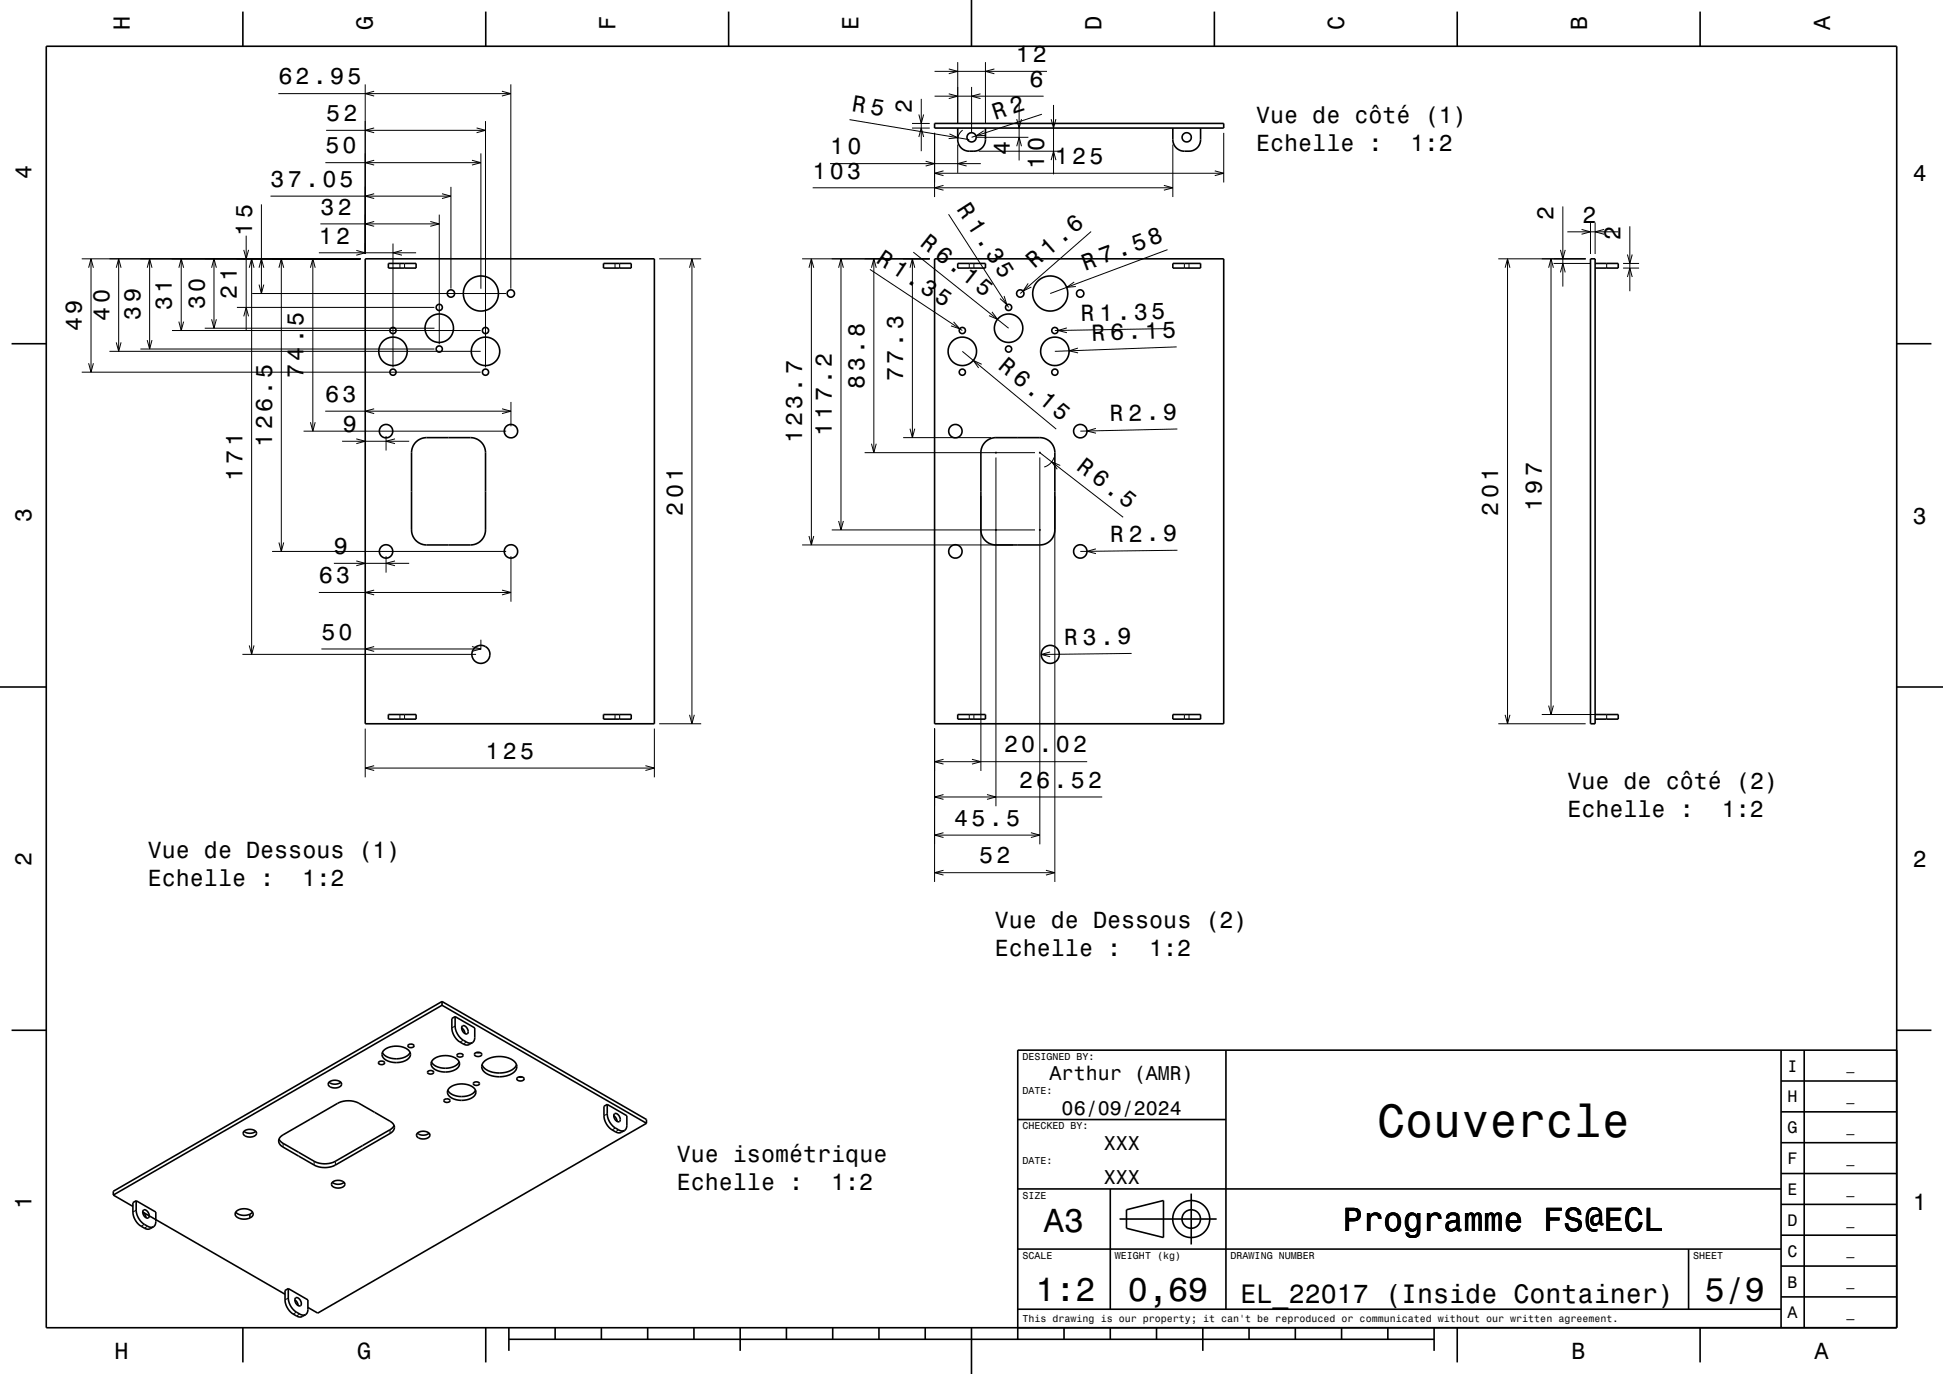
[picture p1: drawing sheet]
<svg xmlns="http://www.w3.org/2000/svg" width="420mm" height="297mm" viewBox="0 0 420 297" stroke-linecap="round" stroke-linejoin="round" font-family="sans-serif">
<g fill="none" stroke="#000" stroke-width=".22">
<path d="M78.9 18.2v36.7M80.9 19.7l-2 .5 2 .6M108.5 19.7l1.9 .5-1.9 .6M110.4 18.2v44.2M202 15.4h24.3M205.1 14.9l1.9 .5-1.9 .5M207 13.4v13.2M210 18.8v9.8M213 13.4v13.2M215 14.9l-2 .5 2 .5M60.2 20.2h50.2M70.3 35.2h33.6"/>
<path d="M70.5 28.2h34.4M80.9 34.6l-2 .6 2 .5M80.9 27.7l-2 .5 2 .5M102 34.6l1.9 .6-1.9 .5M103 27.7l1.9 .5-1.9 .5M103.9 33.2v29.2M104.9 26.2v53.2M179.4 35.4h32.6M183.6 25.9l25.9 4.3M197.1 27.7h3.9M197.1 26.7h3.9M198.6 29.6l.5-1.9 .6 1.9"/>
<path d="M198.6 24.8l.5 1.9 .6-1.9M199.1 21.4v11.3M200.1 34.9l1.9 .5-1.9 .5M202 28.7v13.9M202 37.5h62.5M202 20.8h23.6M204 36.9l-2 .6 2 .5M205.1 20.3l1.9 .5-1.9 .5M205.2 28.9l1.9 .9-2 .2M207 31.2v6.2M208.1 28.1a2.5 2.5 0 0 0-1.1 2.1M209 34.9l-2 .5 2 .5"/>
<path d="M211.1 29.7h11.2M211.6 32.7h18.1M212 20.3l-2 .5 2 .5M212.6 28.3l-1.6 1.1 2-.1M219.8 25.8l.5 1.9 .5-1.9M219.8 31.6l.5-1.9 .5 1.9M220.3 22.7v12M225.2 24.7l-15.2 5M227.2 25.8l.5 1.9 .6-1.9M227.2 34.6l.5-1.9 .6 1.9M227.7 22.7v15M253.5 31.2v11.4"/>
<path d="M262.6 36.9l1.9 .6-1.9 .5M264.5 28.7v10.8M17.7 55.9h60.2M19.2 57.9l.5-2 .5 2M19.7 55.9v24.5M25.1 57.9l.6-2 .5 2M25.7 55.9v20M31.8 57.9l.5-2 .6 2M32.3 55.9v19.5M38.7 57.9l.5-2 .5 2M39.2 55.9v15.5M45.7 57.9l.6-2 .5 2"/>
<path d="M46.3 55.9v15M52.7 54l.5 1.9 .5-1.9M53.2 50.9v20.5M53.9 57.9l.5-2 .5 2M54.4 55.9v85.5M56 57.9l.5-2 .5 2M56.5 44.2v19.2M58.5 42.4h39M60.3 57.9l.5-2 .5 2M60.8 55.9v63.3M67.1 57.9l.5-2 .5 2M67.6 55.9v37.3"/>
<path d="M68.9 54.6h21M69.3 48.4h25.7M77 54.1l1.9 .5-1.9 .6M80.9 47.9l-2 .5 2 .5M80.9 41.9l-2 .5 2 .5M84.9 52.6v26.8M86.4 56.9v1M86.9 54.1l-2 .5 2 .6M87.5 56.9v1M93 47.9l2 .5-2 .5M95 46.4v28M95.5 41.9l2 .5-2 .5"/>
<path d="M97.5 40.4v22M132.9 56.9v1M133.9 56.9v1M142.5 55.9h9.1M149 57.9l.6-2 .5 2M149.6 55.9v100.5M173.4 55.9h27.6M174.9 57.9l.5-2 .5 2M175.4 55.9v61.9M175.7 40.6h77.8M181.3 57.9l.5-2 .5 2M181.8 55.9v58.6"/>
<path d="M188 58.2l20 13.2M188.4 57.9l.5-2 .5 2M188.9 55.9v41.9M196.7 57.9l.5-2 .5 2M197.2 55.9v38.7M197.4 54.5l20.6 16.4M204 40.1l-2 .5 2 .5M205 46.3l13 20.1M209.5 56.9v1M210.5 56.9v1M235.9 50.1l-15.4 13.3M251.6 40.1l1.9 .5-1.9 .5"/>
<path d="M252.4 54l-25.4 9.4M256 56.9v1M257 56.9v1M323.9 55.9h18.9M325.4 57.9l.5-2 .5 2M325.9 55.9v100.5M334.8 57.9l.5-2 .5 2M335.3 55.9v98.5M335.8 56.9h8M337.3 54l.5 1.9 .5-1.9M337.3 58.9l.5-2 .5 2M337.8 44.6v17.3"/>
<path d="M338.8 50.1h11M341.9 49.6l1.9 .5-1.9 .5M343.8 48.1v6.8M344.8 48.1v6.8M346.7 49.6l-1.9 .5 1.9 .5M347.3 56.9v1M350.8 56.9h3.5M350.8 57.9h3.5M351.8 59.9l.5-2 .5 2M351.8 55l.5 1.9 .5-1.9M352.3 48.9v14M19.2 78.5l.5 1.9 .5-1.9"/>
<path d="M23.7 75.9h80.2M25.1 74l.6 1.9 .5-1.9M30.3 75.4h63.6M31.8 73.5l.5 1.9 .6-1.9M37.2 71.4h66.7M38.7 69.5l.5 1.9 .5-1.9M44.3 70.9h49.6M45.7 69l.6 1.9 .5-1.9M51.2 66.4h42.7M52.7 68.4l.5-2 .5 2M54.5 63.4h54.9M56 61.5l.5 1.9 .5-1.9"/>
<path d="M206.1 69.6l1.4 1.5-1.9-.7M208 75.9l20.3 16.9M212.2 78.7l-1.8-.8 1.1 1.6M214.4 67.4l1.2 1.6-1.8-.8M217 64l.7 1.9-1.5-1.4M222.3 61.3l-1.2 1.6 1.8-.9M230.6 70.9l-1.9 .5 1.9 .5M232.2 61l-1.6 1.1 2-.2M233 75.2l-1.9 .6 1.9 .5M252 71l-24 .4M254.4 75l-26.4 .9M17.7 80.4h86.2"/>
<path d="M65.6 93.2h43.8M67.1 91.3l.5 1.9 .5-1.9M70.3 88.9h40.1M73.9 95.4h14.5M77 94.9l1.9 .5-1.9 .5M80.9 88.4l-2 .5 2 .5M83.4 94.2v3.2M85.4 94.9l-2 .5 2 .5M108.5 88.4l1.9 .5-1.9 .5M110.4 86.9v5.3M186.9 97.8h36.8M188.4 95.9l.5 1.9 .5-1.9"/>
<path d="M195.2 94.6h19M196.7 92.7l.5 1.9 .5-1.9M215.3 98.9v75.4M224.8 98.9v83.6M224.8 97.8l18 14M227.9 98.9l-.9 1.3-1.3 .8M236.9 92.6l-1.9 .6 1.9 .4M254.5 92.7l-21 .5M58.8 119.2h50.6M60.3 117.3l.5 1.9 .5-1.9M173.4 117.8h45.6M174.9 115.9l.5 1.9 .5-1.9"/>
<path d="M179.8 114.5h43.9M181.3 112.6l.5 1.9 .5-1.9M212 107.2v59.4M228 107.2v83.4M229.2 100.6l-1.9-.8 1.2 1.6M236.9 118.6l-1.9 .6 1.9 .5M254.5 118.9l-21 .3M53.9 139.5l.5 1.9 .5-1.9M68.9 128.1h41.5M72.2 121.8h16.2M77 121.2l1.9 .6-1.9 .5M80.9 127.6l-2 .5 2 .5"/>
<path d="M80.9 139.8l-2 .5 2 .5M83.4 120.2v3.6M85.4 121.2l-2 .6 2 .5M102 139.8l1.9 .5-1.9 .5M103.9 138.3v2.1M108.5 127.6l1.9 .5-1.9 .5M110.4 120.2v9.9M52.4 141.4h50.5M69.5 140.3h34.4M78.9 157.5v10.5M86.4 154.4v1M87.5 154.4v1"/>
<path d="M132.9 154.4v1M133.9 154.4v1M141.4 157.5v10.5M142.5 156.4h9.1M149 154.5l.6 1.9 .5-1.9M202 157.5v33.1M209.5 154.4v1M210.5 154.4v1M227 140.9l-1.9 .6 1.9 .5M244.6 141.2l-19.5 .3M256 154.4v1M257 154.4v1"/>
<path d="M323.9 156.4h18.9M325.4 154.5l.5 1.9 .5-1.9M333.3 154.4h13M334.8 152.5l.5 1.9 .5-1.9M347.3 154.4v1M78.9 166h62.5M80.9 165.5l-2 .5 2 .5M139.5 165.5l1.9 .5-1.9 .5M202 164.6h33M202 172.3h36.3M204 164.1l-2 .5 2 .6M204 171.8l-2 .5 2 .5"/>
<path d="M204 180l-2 .5 2 .5M210.1 164.1l1.9 .5-1.9 .6M213.3 171.8l2 .5-2 .5M222.8 180l2 .5-2 .5M202 180.5h22.8M202 188.6h26M204 188.1l-2 .5 2 .6M226.1 188.1l1.9 .5-1.9 .6M98.4 221.8l-.7 .4M100.1 224.8l-.7 .5M100.9 225.3l-.8 .4M61.2 247.1v.9"/>
<path d="M67.9 251v.8M72.5 251v.8M84.3 244.2v.8M131.3 240.8l-.7 .4M133 243.8l-.7 .4M133.7 244.2l-.7 .4M29.4 261.6l-.7 .4M31.2 264.7l-.7 .4M31.9 265.1l-.7 .4M62.3 280.6l-.7 .4M64.1 283.6l-.7 .4M64.8 284l-.7 .5"/>
</g>
<g fill="none" stroke="#000" stroke-width=".35">
<path d="M10 10h400v277h-400zM52.5 2.5v7.5M105 2.5v7.5M157.5 2.5v7.5M210 0v10M262.5 2.5v7.5M315 2.5v7.5M367.5 2.5v7.5M202 26.7h62.5v1h-62.5zM207 27.7v2.5a2.5 2.5 0 0 0 2.5 2.5h1a2.5 2.5 0 0 0 2.5-2.5v-2.5M253.5 27.7v2.5a2.5 2.5 0 0 0 2.5 2.5h1a2.5 2.5 0 0 0 2.5-2.5v-2.5M78.9 55.9h62.5v100.5h-62.5z"/>
<path d="M84 56.9h5.9v1h-5.9zM130.5 56.9h5.9v1h-5.9zM202 55.9h62.5v100.5h-62.5zM207 56.9h6v1h-6zM253.5 56.9h6v1h-6zM343.8 55.9h1v100.5h-1zM344.8 56.9h5v1h-5M2.5 74.3h7.5M410 74.3h7.5M89.9 95.5l1.1-.7 1-.2h9.7a3.2 3.2 0 0 1 3.2 3.2v16.7a3.2 3.2 0 0 1-3.2 3.3h-9.5a3.2 3.2 0 0 1-3.2-3.3v-16.8l.2-1.2zM213 95.5l.8-.6 1.2-.3h9.8a3.2 3.2 0 0 1 3.2 3.2v16.7a3.2 3.2 0 0 1-3.2 3.3h-9.5a3.2 3.2 0 0 1-3.3-3.3v-16.8l.3-1.2zM0 148.5h10"/>
<path d="M84 154.4h5.9v1h-5.9zM130.5 154.4h5.9v1h-5.9zM207 154.4h6v1h-6zM253.5 154.4h6v1h-6zM344.8 154.4h5v1h-5M410 148.5h10M95.5 216.5l-71 41v.8M95.5 216.5l44.2 25.5v.8M95.5 216.5v.8M95.5 217.3l44.2 25.5M95.5 217.3l-71 41M98.4 219.7l4.2 2.5v2a1.26 1.26 0 0 1-.5 1.2"/>
<path d="M98.4 219.7v2.1a3.9 3.9 0 0 0 1.7 3l.8 .5a1.24 1.24 0 0 0 1.2 .1M98.4 219.7l-.7 .5v2a3.9 3.9 0 0 0 1.7 3.1l.7 .4a1.25 1.25 0 0 0 1.3 .1l.7-.4M2.5 222.7h7.5M71.1 233.9a2.09 2.09 0 0 0 2.6 0M71.2 233.9a1.91 1.91 0 0 1 2.6 .3 1.3 1.3 0 0 1-1.8 .9 .85 .85 0 0 1-.9-1.1zM81.9 229.5a.73 .73 0 0 1 1.2 .3 .76 .76 0 0 1-1.3-.1zM82.7 227.5a4 4 0 0 0 4.8 1l.7-.4 .4-.6M83 227a4.3 4.3 0 0 1 5.6 .3 1.48 1.48 0 0 1-1.3 2.1 4 4 0 0 1-4.6-1.1l-.1-.6zM88.2 225.9a.77 .77 0 0 1 1.3 .3 .78 .78 0 0 1-1.3-.2zM92.5 231.6a.73 .73 0 0 1 1.2 .3 .76 .76 0 0 1-1.3-.2zM93.3 229.5a4 4 0 0 0 4.8 1l.7-.4 .5-.6M93.6 229a4.2 4.2 0 0 1 5.6 .4 1.48 1.48 0 0 1-1.3 2 4 4 0 0 1-4.6-1l-.1-.7z"/>
<path d="M96 237.7a.77 .77 0 0 1 1.3 .3 .78 .78 0 0 1-1.4-.1zM96.8 235.7a4 4 0 0 0 4.9 1l.6-.4 .5-.6M97.2 235.2a4.2 4.2 0 0 1 5.5 .3 1.48 1.48 0 0 1-1.2 2.1 4 4 0 0 1-4.7-1.1l-.1-.7zM98.8 227.9a.78 .78 0 0 1 1.3 .3 .78 .78 0 0 1-1.3-.1zM99.8 222.2l.5 .6 .2 .6M99.9 221.8a.95 .95 0 0 1 1.3 1 .51 .51 0 0 1-.3 .7 .51 .51 0 0 1-.7-.3l-.4-.8zM102.4 234a.73 .73 0 0 1 1.2 .3 .76 .76 0 0 1-1.3-.1zM102.7 227.6a.79 .79 0 0 1 .9-.2 .79 .79 0 0 1 .5 .7 .94 .94 0 0 1-1.6-.2zM103 227.5h.7M104.2 230.2a4.3 4.3 0 0 0 4.7 1.7 3.3 3.3 0 0 0 2.8-1.7M104.6 229.5a5.3 5.3 0 0 1 6.8 .2 1.71 1.71 0 0 1-1.2 2.6 5.2 5.2 0 0 1-5.9-1l-.1-1zM111.9 232.9a.79 .79 0 0 1 .8-.2 .79 .79 0 0 1 .6 .7 .95 .95 0 0 1-1.6-.2z"/>
<path d="M112.1 232.8h.8M131.3 238.7l-.7 .4v2.1a3.9 3.9 0 0 0 1.7 3l.7 .4a1.24 1.24 0 0 0 1.3 .2l.7-.4M131.3 238.7v2.1a3.9 3.9 0 0 0 1.7 3l.7 .4a1.24 1.24 0 0 0 1.3 .2M131.3 238.7l4.2 2.5v2a1.26 1.26 0 0 1-.5 1.2M265 227v56M385 233.7h25M385 227v60M390 227v60M410 222.7h7.5M410 227h-190v62.5M24.5 258.3l4.2 2.5M29.4 259.5v2.1a3.9 3.9 0 0 0 1.8 3.1l.7 .4a1.24 1.24 0 0 0 1.3 .1"/>
<path d="M29.4 259.5l4.3 2.5v2a1.26 1.26 0 0 1-.5 1.2M29.4 259.5l-.7 .5v2a3.9 3.9 0 0 0 1.8 3.1l.7 .4a1.26 1.26 0 0 0 1.3 .1l.7-.4M52.7 244.5a2.08 2.08 0 0 0 2.6 0M52.8 244.5a1.91 1.91 0 0 1 2.6 .3 1.3 1.3 0 0 1-1.8 1 .86 .86 0 0 1-.9-1.2zM60.6 245.8l12.4-7.3a5.1 5.1 0 0 1 4.6 0l6.7 3.9a1.4 1.4 0 0 1 1 1.3 1.4 1.4 0 0 1-1 1.3l-11.8 6.8a5.1 5.1 0 0 1-4.6 0l-6.7-3.8a1.35 1.35 0 0 1-.6-2.2zM71.8 255.6a1.76 1.76 0 0 1 2.7 .4 1.67 1.67 0 0 1-2.9 0zM71.8 255.6a2.07 2.07 0 0 0 2.6 0M85.2 243.3l-.9 .9-11.8 6.8a5.1 5.1 0 0 1-4.6 0l-6.8-3.9-.8-.9M90.2 245a2.07 2.07 0 0 0 2.6 0M90.3 244.9a1.79 1.79 0 0 1 2.6 .5 1.67 1.67 0 0 1-2.9 0zM132.7 241.2l.5 .5 .2 .7M132.8 240.8a.94 .94 0 0 1 1.3 1 .51 .51 0 0 1-.3 .7 .51 .51 0 0 1-.7-.3l-.4-.6z"/>
<path d="M139.7 242.8l-71 41-2.1-1.2M220 257h165M220 242h45M240 257v26M257.5 258v11M385 253.7h25M385 247h25M385 240.3h25M30.9 261.6a.95 .95 0 0 1 1.3 1 .51 .51 0 0 1-.2 .7 .51 .51 0 0 1-.7-.3l-.4-.6zM31.6 263.2l-.2-.6-.5-.6 30.7 17.8M51 262a2.71 2.71 0 0 0 3 .5M51.1 261.8a2.61 2.61 0 0 1 3.6 .4 1.29 1.29 0 0 1-1.5 1.3h-.7a1.38 1.38 0 0 1-1.6-1.3z"/>
<path d="M54 262.5v.8M54.6 262l-.6 .5M62.3 278.5l-.7 .4v2.1a3.9 3.9 0 0 0 1.8 3l.7 .5a1.24 1.24 0 0 0 1.2 .1l.7-.4M62.3 278.5v2.1a3.9 3.9 0 0 0 1.8 3l.7 .4a1.25 1.25 0 0 0 1.2 .2M62.3 278.5l4.3 2.5v2a1.24 1.24 0 0 1-.6 1.2M220 270h165M242 263.5h21M243.5 261.5l8-2v8l-8-2zM365 270v13M385 273.7h25M385 267h25M385 260.3h25"/>
<path d="M52.5 287v7.5M63.7 281l.6 .5 .1 .7M63.8 280.6a.96 .96 0 0 1 1.3 1 .5 .5 0 0 1-.2 .7 .5 .5 0 0 1-.7-.3 1.23 1.23 0 0 1-.4-1.4zM105 287v7.5M110 289.5h200M110 287v5M120 287v2.5M130 287v2.5M140 287v2.5M150 287v2.5M160 287v5M170 287v2.5"/>
<path d="M180 287v2.5M190 287v2.5M200 287v2.5M210 287v10M220 283h165M230 287v2.5M240 287v2.5M250 287v2.5M260 287v5M270 287v2.5M280 287v2.5M290 287v2.5"/>
<path d="M300 287v2.5M310 287v5M315 287v7.5M367.5 287v7.5M385 280.3h25"/>
<circle cx="210" cy="29.7" r="1"/>
<circle cx="256.5" cy="29.7" r="1"/>
<circle cx="84.9" cy="75.9" r="3.1"/>
<circle cx="84.9" cy="71.4" r=".67"/>
<circle cx="94.9" cy="70.9" r="3.1"/>
<circle cx="94.9" cy="66.4" r=".67"/>
<circle cx="94.9" cy="75.4" r=".68"/>
<circle cx="97.5" cy="63.4" r=".8"/>
<circle cx="104" cy="63.4" r="3.8"/>
<circle cx="104.9" cy="71.4" r=".67"/>
<circle cx="104.9" cy="75.9" r="3.1"/>
<circle cx="110.4" cy="63.4" r=".8"/>
<circle cx="208" cy="75.9" r="3.1"/>
<circle cx="208" cy="71.4" r=".67"/>
<circle cx="218" cy="75.4" r=".68"/>
<circle cx="218" cy="66.4" r=".68"/>
<circle cx="218" cy="70.9" r="3.1"/>
<circle cx="220.5" cy="63.4" r=".8"/>
<circle cx="227" cy="63.4" r="3.8"/>
<circle cx="228" cy="71.4" r=".67"/>
<circle cx="228" cy="75.9" r="3.1"/>
<circle cx="233.5" cy="63.4" r=".8"/>
<circle cx="83.4" cy="93.2" r="1.45"/>
<circle cx="84.9" cy="80.4" r=".67"/>
<circle cx="104.9" cy="80.4" r=".68"/>
<circle cx="110.4" cy="93.2" r="1.45"/>
<circle cx="206.5" cy="93.2" r="1.45"/>
<circle cx="208" cy="80.4" r=".67"/>
<circle cx="228" cy="80.4" r=".68"/>
<circle cx="233.5" cy="93.2" r="1.45"/>
<circle cx="83.4" cy="119.2" r="1.45"/>
<circle cx="110.4" cy="119.2" r="1.45"/>
<circle cx="206.5" cy="119.2" r="1.45"/>
<circle cx="233.5" cy="119.2" r="1.45"/>
<circle cx="103.9" cy="141.4" r="1.95"/>
<circle cx="227" cy="141.4" r="1.95"/>
<circle cx="257.5" cy="263.5" r="2"/>
<circle cx="257.5" cy="263.5" r="4"/>
</g>
<g fill="#000">
<path d="M215.1 97.7h.4v.3h-.4z" fill-rule="evenodd"/>
<path d="M224.6 97.7h.4v.3h-.4z" fill-rule="evenodd"/>
<path d="M215.1 114.4h.4v.3h-.4z" fill-rule="evenodd"/>
<path d="M224.6 114.4h.4v.3h-.4z" fill-rule="evenodd"/>
</g>
<text font-size="10.1" x="297.7" y="245.7">Couvercle</text>
<g font-size="7.2">
<text x="225.7" y="266.3">A3</text>
<text x="290.3" y="266.1">Programme FS@ECL</text>
<text x="223.8" y="281.3">1:2</text>
<text x="243.8" y="281.3">0,69</text>
<text x="368.5" y="281.3">5/9</text>
</g>
<text font-size="5.8" x="268.2" y="281.6">EL_22017 (Inside Container)</text>
<g font-size="5.1">
<text x="184" y="23.9" transform="rotate(9 184 23.9)">R 5</text>
<text x="234.6" y="58.5" transform="rotate(-20 234.6 58.5)">R 7.58</text>
<text x="215.5" y="79.6" transform="rotate(40 215.5 79.6)">R 6.15</text>
</g>
<g font-size="5">
<text x="28.1" y="6.5" transform="rotate(-90 28.1 6.5)">H</text>
<text x="80.6" y="6.5" transform="rotate(-90 80.6 6.5)">G</text>
<text x="133.1" y="6.5" transform="rotate(-90 133.1 6.5)">F</text>
<text x="185.6" y="6.5" transform="rotate(-90 185.6 6.5)">E</text>
<text x="238.1" y="6.5" transform="rotate(-90 238.1 6.5)">D</text>
<text x="290.6" y="6.5" transform="rotate(-90 290.6 6.5)">C</text>
<text x="343.1" y="6.5" transform="rotate(-90 343.1 6.5)">B</text>
<text x="395.6" y="6.5" transform="rotate(-90 395.6 6.5)">A</text>
<text x="219.6" y="13.4">12</text>
<text x="60.2" y="18.2">62.95</text>
<text x="222.6" y="18.8">6</text>
<text x="70.5" y="26.2">52</text>
<text x="197.1" y="24.4" transform="rotate(-90 197.1 24.4)">2</text>
<text x="215.1" y="25.9" transform="rotate(-18 215.1 25.9)">R 2</text>
<text x="271.5" y="26.5">Vue de côté (1)</text>
<text x="70.3" y="33.2">50</text>
<text x="179.4" y="33.4">10</text>
<text x="218.3" y="33.5" transform="rotate(-90 218.3 33.5)">4</text>
<text x="228" y="35.5">125</text>
<text x="271.5" y="32.6">Echelle :</text>
<text x="304.9" y="32.6">1:2</text>
<text x="6.8" y="38.7" transform="rotate(-90 6.8 38.7)">4</text>
<text x="58.5" y="40.4">37.05</text>
<text x="175.7" y="38.6">103</text>
<text x="225.7" y="36.4" transform="rotate(-90 225.7 36.4)">10</text>
<text x="413.5" y="39">4</text>
<text x="69.3" y="46.4">32</text>
<text x="206.7" y="45.2" transform="rotate(57 206.7 45.2)">R 1.35</text>
<text x="335.8" y="47.7" transform="rotate(-90 335.8 47.7)">2</text>
<text x="54.5" y="50.9" transform="rotate(-90 54.5 50.9)">15</text>
<text x="68.9" y="52.6">12</text>
<text x="198.7" y="52.9" transform="rotate(38 198.7 52.9)">R 6.15</text>
<text x="342.1" y="48.1">2</text>
<text x="350.3" y="51.9" transform="rotate(-90 350.3 51.9)">2</text>
<text x="189.1" y="56.6" transform="rotate(34 189.1 56.6)">R 1.35</text>
<text x="223.6" y="58.1" transform="rotate(-41 223.6 58.1)">R 1.6</text>
<text x="51.2" y="64.6" transform="rotate(-90 51.2 64.6)">21</text>
<text x="17.7" y="71.6" transform="rotate(-90 17.7 71.6)">49</text>
<text x="23.7" y="69.3" transform="rotate(-90 23.7 69.3)">40</text>
<text x="30.3" y="69.1" transform="rotate(-90 30.3 69.1)">39</text>
<text x="37.2" y="67.1" transform="rotate(-90 37.2 67.1)">31</text>
<text x="44.3" y="66.8" transform="rotate(-90 44.3 66.8)">30</text>
<text x="233.7" y="69.3" transform="rotate(-1 233.7 69.3)">R 1.35</text>
<text x="236" y="73.7" transform="rotate(-2 236 73.7)">R 6.15</text>
<text x="65.6" y="81.7" transform="rotate(-90 65.6 81.7)">74.5</text>
<text x="195.2" y="82.4" transform="rotate(-90 195.2 82.4)">77.3</text>
<text x="70.3" y="86.9">63</text>
<text x="186.9" y="84" transform="rotate(-90 186.9 84)">83.8</text>
<text x="74.1" y="93.4">9</text>
<text x="173.4" y="95.9" transform="rotate(-90 173.4 95.9)">123.7</text>
<text x="179.8" y="94.2" transform="rotate(-90 179.8 94.2)">117.2</text>
<text x="239.9" y="91.1" transform="rotate(-1 239.9 91.1)">R 2.9</text>
<text x="58.8" y="96.6" transform="rotate(-90 58.8 96.6)">126.5</text>
<text x="232.5" y="101.3" transform="rotate(38 232.5 101.3)">R 6.5</text>
<text x="52.4" y="103.9" transform="rotate(-90 52.4 103.9)">171</text>
<text x="6.8" y="112.9" transform="rotate(-90 6.8 112.9)">3</text>
<text x="147.6" y="111.4" transform="rotate(-90 147.6 111.4)">201</text>
<text x="323.9" y="111.4" transform="rotate(-90 323.9 111.4)">201</text>
<text x="333.3" y="110.5" transform="rotate(-90 333.3 110.5)">197</text>
<text x="413.5" y="113.2">3</text>
<text x="72.2" y="119.8">9</text>
<text x="239.9" y="117.1" transform="rotate(-1 239.9 117.1)">R 2.9</text>
<text x="68.9" y="126.1">63</text>
<text x="69.5" y="138.3">50</text>
<text x="230" y="139.4" transform="rotate(-1 230 139.4)">R 3.9</text>
<text x="104.9" y="164">125</text>
<text x="217" y="162.6">20.02</text>
<text x="220.3" y="170.3">26.52</text>
<text x="338.8" y="170.6">Vue de côté (2)</text>
<text x="206.3" y="178.5">45.5</text>
<text x="338.8" y="176.6">Echelle :</text>
<text x="372.2" y="176.6">1:2</text>
<text x="31.9" y="185.6">Vue de Dessous (1)</text>
<text x="6.8" y="187.1" transform="rotate(-90 6.8 187.1)">2</text>
<text x="31.9" y="191.6">Echelle :</text>
<text x="65.3" y="191.6">1:2</text>
<text x="211.6" y="186.6">52</text>
<text x="413.5" y="187.4">2</text>
<text x="215" y="200.6">Vue de Dessous (2)</text>
<text x="215" y="206.6">Echelle :</text>
<text x="248.4" y="206.6">1:2</text>
<text x="146.3" y="251.2">Vue isométrique</text>
<text x="146.3" y="257.2">Echelle :</text>
<text x="179.7" y="257.2">1:2</text>
<text x="6.8" y="261.3" transform="rotate(-90 6.8 261.3)">1</text>
<text x="413.5" y="261.6">1</text>
<text x="24.7" y="293.8">H</text>
<text x="77.2" y="293.8">G</text>
<text x="339.7" y="293.8">B</text>
<text x="392.2" y="293.8">A</text>
</g>
<g font-size="4.3">
<text x="226.9" y="233.5">Arthur (AMR)</text>
<text x="229.5" y="241">06/09/2024</text>
<text x="238.6" y="248.5">XXX</text>
<text x="238.6" y="256">XXX</text>
</g>
<g font-size="3.6">
<text x="386.4" y="231.6">I</text>
<text x="386.4" y="238.3">H</text>
<text x="386.4" y="245">G</text>
<text x="386.4" y="251.6">F</text>
<text x="386.4" y="258.3">E</text>
<text x="386.4" y="265">D</text>
<text x="386.4" y="271.6">C</text>
<text x="386.4" y="278.3">B</text>
<text x="386.4" y="285">A</text>
</g>
<g font-size="2.9">
<text x="399.1" y="231.4">_</text>
<text x="399.1" y="238">_</text>
<text x="399.1" y="244.7">_</text>
<text x="399.1" y="251.4">_</text>
<text x="399.1" y="258">_</text>
<text x="399.1" y="264.7">_</text>
<text x="399.1" y="271.4">_</text>
<text x="399.1" y="278">_</text>
<text x="399.1" y="284.7">_</text>
</g>
<g font-size="2.2">
<text x="221" y="229.1">DESIGNED BY:</text>
<text x="221" y="236.6">DATE:</text>
<text x="221" y="244.1">CHECKED BY:</text>
<text x="221" y="251.6">DATE:</text>
<text x="221" y="259.1">SIZE</text>
<text x="221" y="272.1">SCALE</text>
<text x="241" y="272.1">WEIGHT (kg)</text>
<text x="266" y="272.1">DRAWING NUMBER</text>
<text x="366" y="272.1">SHEET</text>
<text x="221" y="285.8">This drawing is our property; it can't be reproduced or communicated without our written agreement.</text>
</g>
</svg>
